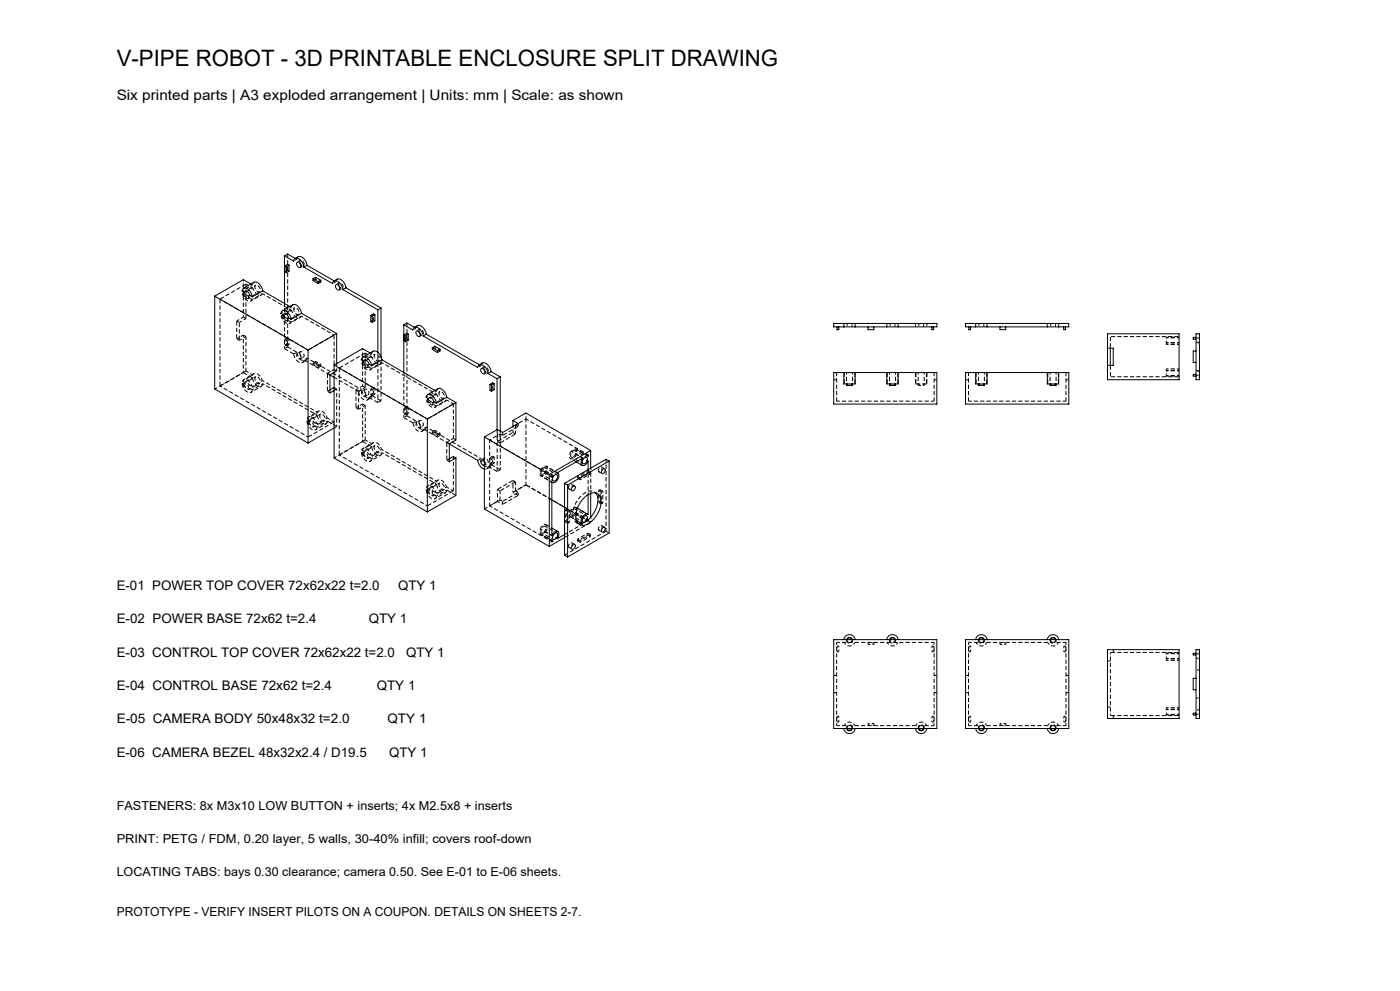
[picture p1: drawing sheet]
<svg xmlns="http://www.w3.org/2000/svg" width="420mm" height="297mm" viewBox="0 0 420 297" stroke-linecap="round" stroke-linejoin="round" font-family="sans-serif">
<g fill="none" stroke="#000" stroke-width=".3" stroke-dasharray="1.3 .6" stroke-dashoffset=".5" stroke-linecap="butt">
<path d="M89 77.7l-.9 .5M89.5 76.9l-.5 .8M90.1 78l-.9 .5M73.2 88.9l-.2-1.1M73.6 88.6l-.9-.5M74.4 89.5l3.5-2M75.6 89.8a1.34 1.34 0 0 1-2.3-.5l-.6-1.2M75.6 89.8l-.9-.5M75.8 86.3l.3 .6a1.91 1.91 0 0 0 2.4 1.4l.2-.3M76.2 84.6l-.5 .8M84.9 95.6l-.2-1M85.3 95.4l-.9-.5"/>
<path d="M86 96.3l3.5-2.1M87.3 96.5a1.34 1.34 0 0 1-2.3-.5l-.6-1.1M87.3 96.5l-.9-.5M87.5 93.1l.2 .6a1.91 1.91 0 0 0 2.5 1.4l.2-.4M87.8 91.3l-.4 .8M90.1 80.2l.9-.6M100.7 84.4l-.9 .6M101.1 83.6l-.4 .8M101.8 84.7l-1 .6M101.8 86.9l.9-.5M124.8 98.4l-.9 .5M125.3 97.6l-.5 .8"/>
<path d="M125.9 98.7l-.9 .5M254.1 96.9v1M255.6 97.9v-1M267 96.9v1M268.5 97.9v-1M274.7 97.9v-1M275.6 96.9v1M277.1 97.9v-1M278.1 96.9v1M293.7 96.9v1M295.2 97.9v-1M315.2 96.9v1"/>
<path d="M316.7 97.9v-1M72.7 114.2l.9 .5M72.7 114.2a1.34 1.34 0 0 1 2.3 .5l.6 1.1M73 111.6l-8.6 5M74.4 115.6l.2 1M74.7 115.3l.9 .5M76.7 112.9l-3.5 2M78.7 114l-.2-.5a1.91 1.91 0 0 0-2.4-1.4l-.3 .3M85.4 104.5v-13.6M86.3 104l-.9 .5M88.1 106.1l.9-.6M90.1 105.4l-.9 .5"/>
<path d="M90.1 107.6l.9-.6M90.7 108.7l1-.6M92.1 107.3l-.9 .6M101 111.2v-2.3M107.6 117.3l.9-.5M109 109.5l-.2-1M109.4 109.3l-.9-.5M109.6 116.6l-1 .6M109.6 118.8l.9-.6M110.1 110.2l3.5-2.1M110.2 119.9l.9-.6M111.4 110.5a1.34 1.34 0 0 1-2.3-.6l-.6-1.1"/>
<path d="M111.4 110.5l-.9-.6M111.6 118.6l-1 .5M111.6 107l.3 .6a1.91 1.91 0 0 0 2.4 1.4l.2-.3M112 105.2l-.5 .8M125.9 100.8l.9-.5M131.1 118.2l.2 .6a1.91 1.91 0 0 0 2.4 1.4l.2-.3M131.4 116.5l-.4 .8M144.3 109.6l-1 .5M144.7 108.8l-.4 .8M145.3 109.9l-.9 .5M145.3 112l1-.5M358.8 112.5h1.1"/>
<path d="M358.8 102.6h1.1M358.8 111.1h1.1M359.9 111.2h-1.1M359.9 101.3h-1.1M359.9 102.7h-1.1M92.2 125.4l.8 .5M92.2 125.4a1.34 1.34 0 0 1 2.3 .5l.6 1.2M93.8 126.8l.2 1M94.2 126.6l.9 .5M96.1 124.1l-3.5 2M98.2 125.3l-.3-.6a1.91 1.91 0 0 0-2.4-1.4l-.2 .3M108.5 134.8l.9 .5"/>
<path d="M108.5 134.8a1.34 1.34 0 0 1 2.3 .6l.6 1.1M108.8 132.3l-8.6 4.9M110.1 136.2l.3 1M110.5 136l.9 .5M112.5 133.5l-3.5 2.1M114.3 120.1l-.9 .6M114.5 134.7l-.2-.6a1.91 1.91 0 0 0-2.4-1.4l-.3 .3M121.1 125.2v-13.6M122.1 124.6l-1 .6M123.9 126.7l.9-.5M125.9 126.1l-.9 .5M125.9 128.2l.9-.5"/>
<path d="M126.5 129.3l1-.5M127.9 128l-.9 .5M128.4 120.7l-.2-1M128.8 120.5l-.8-.5M129.6 121.4l3.5-2M130.8 121.7a1.34 1.34 0 0 1-2.3-.5l-.5-1.2M130.8 121.7l-.8-.5M143.3 138l1-.6M145.1 137.7l.1-.3a.87 .87 0 0 1 1.1 .4 .87 .87 0 0 1-.2 1.1l-.8-.5M145.3 137.3l-.9 .5M145.3 139.4l1-.5M147.4 139.2l-1 .5"/>
<path d="M163.7 139.7l3.5 2M171.4 137l3.5 2M172.6 134.5l3.5 2M173 136.2l3.5 2M174.8 137.3l-3.5-2.1M176 137.1l-3.5-2.1M176.5 136.7l-3.5-2M128 146.1l.8 .5M128 146.1a1.34 1.34 0 0 1 2.3 .5l.5 1.1M129.6 147.4l.2 1.1M130 147.2l.8 .5M131.9 144.8l-3.5 2"/>
<path d="M133.9 145.9l-.2-.6a1.91 1.91 0 0 0-2.4-1.4l-.2 .4M146 140.5l.9-.5M150.1 140.8l-.9 .5M162.1 141l3.5 2M162.1 158.5l3.5 2M162.5 142.1l3.5 2M162.5 159.6l3.5 2.1M165.6 144.5l-3.5-2M165.9 142.4l-3.5-2M167.1 142.2l-3.5-2M167.1 159.7l-3.5-2M170.5 146.2l.2-.6 .6-.5a.77 .77 0 0 1 .2 1 .77 .77 0 0 1-.9 .3l-.1-.2"/>
<path d="M170.7 146.5l.9 .6M171.3 155l3.5 2M171.4 154.5l3.5 2M172.5 145.7l-1-.6M172.9 156.7l.9 .5M173 153.7l3.5 2M176 154.6l-3.5-2M176.1 156.3l-3.5-2M176.5 154.2l-3.5-2M179.2 147.9l-.9-.5M179.5 141l.3-.8 .5-.3a.77 .77 0 0 1 .2 1 .77 .77 0 0 1-1 .3v-.2M179.5 158.5l.3-.8 .5-.3a.77 .77 0 0 1 .2 1 .77 .77 0 0 1-1 .4v-.3"/>
<path d="M179.7 141.4l.9 .5M179.7 158.9l.9 .5M181.4 140.5l-.9-.5M181.4 158l-.9-.5M181.8 159.2l1 .5M162.4 160.2l3.5 2M165.6 162l-3.5-2M167.2 161.4l-3.5-2M170.5 163.7l.2-.6 .6-.5a.77 .77 0 0 1 .2 1 .77 .77 0 0 1-.9 .3l-.1-.2M170.7 164.1l.9 .5M172.5 163.2l-1-.6M251 192.5v25"/>
<path d="M254.2 192.5l-.2-.8M255.7 191.7l-.2 .8M256.5 192.5a1.72 1.72 0 0 1-1.6 1.1 1.72 1.72 0 0 1-1.6-1.1M267.1 192.5l-.2-.8M268.6 191.7l-.2 .8M269.4 192.5a1.72 1.72 0 0 1-1.6 1.1 1.72 1.72 0 0 1-1.6-1.1M290.6 192.5v25M293.8 192.5l-.3-.8M295.3 191.7l-.2 .8M296 192.5a1.72 1.72 0 0 1-1.6 1.1 1.72 1.72 0 0 1-1.6-1.1M315.3 192.5l-.3-.8M316.8 191.7l-.2 .8"/>
<path d="M317.5 192.5a1.72 1.72 0 0 1-1.6 1.1 1.72 1.72 0 0 1-1.6-1.1M358.8 197.3h1.1M359.9 196h-1.1M253.3 217.5a1.72 1.72 0 0 1 1.6-1.1 1.72 1.72 0 0 1 1.6 1.1M254 218.3l.2-.8M255.5 217.5l.2 .8M274.8 217.5a1.72 1.72 0 0 1 1.6-1.1 1.72 1.72 0 0 1 1.6 1.1M275.5 218.3l.2-.8M277 217.5l.2 .8M280.2 217.5v-25M292.8 217.5a1.72 1.72 0 0 1 1.6-1.1 1.72 1.72 0 0 1 1.6 1.1M293.5 218.3l.3-.8"/>
<path d="M295.1 217.5l.2 .8M314.3 217.5a1.72 1.72 0 0 1 1.6-1.1 1.72 1.72 0 0 1 1.6 1.1M315 218.3l.3-.8M316.6 217.5l.2 .8M319.8 217.5v-25M358.8 214h1.1M358.8 209.2h1.1M359.9 212.7h-1.1M359.9 200.8h-1.1"/>
</g>
<g fill="none" stroke="#000" stroke-width=".3" stroke-dasharray="1.3 .6" stroke-linecap="butt">
<path d="M86.3 76.1v27.9M89 77.7l-.4-.3M90.1 79l-.2-.6M66 89.6v26.1M73.2 88.9l.4-.3M73.8 85.1l-7.8 4.5M74.7 89.3l-.3 .2M75.7 85.4l-.4-.3M84.9 95.6l.4-.2M86.3 81l.4 .3M86.4 96l-.4 .3M87.4 92.1l-.5-.3"/>
<path d="M94.7 83.1v.5M100.7 84.4l-.5-.2M101.8 85.8l-.2-.6M112 95.9l.5 .2M122.1 96.8v27.8M124.8 98.4l-.4-.3M125.9 99.7l-.2-.6M73 115.7l.4-.2M73 111.6l2.7 1.6M73.6 114.7l-.4 .2M73.8 111.2l-7.8 4.5M74.4 115.6l.3-.3"/>
<path d="M75 116.4l-.4 .2M75.7 116.8a1.05 1.05 0 0 1-.8 .9 1.05 1.05 0 0 1-1.2-.5l-.7-1-.4-1.2M75.7 113.2l.4 1.2a1.92 1.92 0 0 0 2.4 1.3l.3-.7M85.5 101.7l.5 .2M86 103.7l-.5-.3M86.3 103l.4 .3M86.3 104l2.7 1.5M86.7 101.5l-.4-.3M88.1 106.1l-2.7-1.6M89 105.5l.4 1.2a1.92 1.92 0 0 0 2.4 1.4l.3-.8M91.2 107.9a1.05 1.05 0 0 1-.9 .9 1.05 1.05 0 0 1-1.1-.6l-.7-1-.4-1.1M93.9 109.3v-.5"/>
<path d="M94.7 108.3v.6M95.5 109.7v.5M96.3 109.8v-.6M100.2 100.4l-7.8 4.5M100.2 100.4v9M101.8 110.3v26M108.5 116.8l.3 1.1a1.92 1.92 0 0 0 2.4 1.4l.4-.7M109 109.5l.4-.2M109.6 105.8l-7.8 4.5M110.5 109.9l-.4 .3M110.6 119.1a1.05 1.05 0 0 1-.8 .9 1.05 1.05 0 0 1-1.1-.6l-.8-.9-.3-1.2M111.2 116.5l.5 .3"/>
<path d="M111.5 106l-.4-.2M111.6 118.6l2.7 1.5M111.7 118.6l-.5-.3M112 117.9l.5 .2M112.5 116.3l-.5-.2M122 101.6l.5 .3M130.5 103.7v.6M131 117.3l-.5-.3M144.3 109.6l-.5-.3M145.3 110.9l-.2-.6M147.8 116.5l.5 .3M255.7 115.5h.1"/>
<path d="M268.6 115.5h.1M274.8 115.1h3.2M274.8 115.1h-.1M275.5 115.5h.2M275.5 115.5v-.4M275.7 115.1v.4M277 115.5v-.4M277 115.5h.3M277.2 115.1v.4M278.1 115.1h-.1M349.9 110.5v.6M349.9 102.7v.5"/>
<path d="M349.9 100.9v.3M349.9 112.6v.3M92.4 126.9l.4-.2M93 125.9l-.3 .2M93.8 126.8l.4-.2M94.4 127.6l-.4 .2M95.2 128a1.05 1.05 0 0 1-.9 1 1.05 1.05 0 0 1-1.1-.6l-.8-1-.3-1.2M95.2 124.4l.3 1.2a1.92 1.92 0 0 0 2.4 1.4l.4-.8M98.3 126.2l2.7 1.6M100.2 126.5l-7.8 4.5M108.8 136.3l.4-.2M108.8 132.3l2.7 1.6"/>
<path d="M109.4 135.3l-.4 .3M109.6 131.8l-7.8 4.5M110.1 136.2l.4-.2M110.7 137l-.3 .2M111.5 137.5a1.05 1.05 0 0 1-.9 .9 1.05 1.05 0 0 1-1.1-.6l-.7-1-.4-1.1M111.5 133.9l.4 1.1a1.92 1.92 0 0 0 2.3 1.4l.4-.7M113.4 120.7l-2.8-1.6M121.3 122.3l.4 .3M121.7 124.4l-.4-.3M122 123.7l.5 .2M122.1 124.6l2.7 1.6M122.5 122.1l-.5-.2"/>
<path d="M123.9 126.7l-2.8-1.5M124.8 126.2l.4 1.1a1.92 1.92 0 0 0 2.3 1.4l.4-.7M127 128.5a1.05 1.05 0 0 1-.9 .9 1.05 1.05 0 0 1-1.1-.5l-.8-1-.3-1.2M128.4 120.7l.4-.2M129.7 130v-.6M130 121.2l-.4 .2M130.5 129v.5M131.3 130.3v.6M132 130.4v-.5M136 121.1l-7.8 4.5M144.3 137.4l.3 1.2a1.92 1.92 0 0 0 2.4 1.3l.4-.7M145.3 138.3l-.2-.6"/>
<path d="M145.3 139.4l.2-.4M147 137.2l.5 .2M147.4 139.2l2.7 1.6M147.5 139.2l-.5-.2M147.8 138.5l.5 .3M148.3 137l-.5-.3M173 134.7l-.4-.2M128.2 147.6l.4-.3M128.8 146.6l-.4 .2M129.6 147.4l.4-.2M130.2 148.2l-.4 .3M130.9 148.7a1.05 1.05 0 0 1-.8 .9 1.05 1.05 0 0 1-1.1-.6l-.8-1-.3-1.1"/>
<path d="M131 145.1l.3 1.1a1.92 1.92 0 0 0 2.4 1.4l.3-.7M134 146.9l2.8 1.6M136 147.1l-7.8 4.5M149.2 141.3l-2.8-1.6M162.1 160l.3 .2M165.6 149.8l-7.8-4.5M170 152.5l-.4 .3M170 156.1l-.4 .3M170.3 153.2l.5-.2M170.8 156.6l-.5 .2M173.2 152.3l-.4-.2M173.3 143.3v-.5"/>
<path d="M174 143.8v-.5M174.4 156.8l.3 .2M174.8 157l-.3-.2M176.4 141v.5M176.4 159.8v.5M176.4 155.8l-.3 .5M176.5 155.8v.3M176.5 156.1l-.4 .2M177.2 141.5v.5M180.1 146.7l-.5 .3M180.1 150.3l-.5 .3M180.4 147.5l.4-.3"/>
<path d="M180.8 150.8l-.4 .2M173.3 162.1v-.5M174 162.6v-.6M177.2 160.2v.6M251.1 193.6h.5M251.6 195.3h-.5M255.6 191.9v-.2M260.5 193.2v-.5M262.2 192.7v.5M268.5 191.9v-.2M279.6 193.6h.5M280.1 195.3h-.5"/>
<path d="M290.7 193.6h.5M291.2 195.3h-.5M295.2 191.9l-.1-.2M300 193.2v-.5M301.7 192.7v.5M316.7 191.9l-.1-.2M319.1 193.6h.6M319.7 195.3h-.6M349.9 197.3v.6M349.9 195.5v.4M251.1 214.7h.5M251.6 216.4h-.5"/>
<path d="M260.5 217.3v-.5M262.2 216.8v.5M279.6 214.7h.5M280.1 216.4h-.5M290.7 214.7h.5M291.2 216.4h-.5M300 217.3v-.5M301.7 216.8v.5M319.1 214.7h.6M319.7 216.4h-.6M349.9 212.1v.6M349.9 214.1v.4"/>
</g>
<g fill="none" stroke="#000" stroke-width=".3" stroke-dasharray="1.3 .6" stroke-dashoffset=".4" stroke-linecap="butt">
<path d="M71 96.2l.8 .4M71 96.2l2-1.2M73 95l.8 .5M73.8 85.1l2 1.2M73.8 95.5l-2 1.1M74.6 88.7l-.2 .8M86.2 95.5l-.2 .8M86.3 81l-.8 .4M94.7 83.6l-.8 .5M112 95.9l-.8 .4M71.8 102l2-1.1M71.8 102l-.8-.4"/>
<path d="M73 115.7l.2-.8M73 100.4l-2 1.2M73.4 115.5l.8 1.1 .5 .1 .3-.3M73.4 115.5l-.8-.5M73.8 100.9l-.8-.5M75.7 116.8l-.7-.4M75.8 112.4l-2-1.2M86.3 101.2l-.8 .5M86.3 103l-.8 .4M86.7 101.5l-.7 .4M86.7 103.3l-.7 .4M94.7 108.3l-.8 .5"/>
<path d="M94.7 108.9l-.8 .4M96.3 109.2l-.8 .5M96.3 109.8l-.8 .4M98.2 111.9l.8 .4M98.2 111.9l2-1.2M99 117.7l-.8-.4M99 116.8l-.8 .5M100.2 117l.8-.4M100.2 110.7l.8 .5M101 111.2l-.8 .4M101 116.6l-.8-.5M106.8 116.8l.8 .5"/>
<path d="M106.8 116.8l2-1.1M108.8 115.7l.8 .4M109.6 105.8l2 1.2M109.6 116.1l-2 1.2M110.4 109.4l-.3 .8M112 116.1l-.8 .4M112 117.9l-.8 .4M112.5 116.3l-.8 .5M112.5 118.1l-.8 .5M122 101.6l-.7 .5M130.5 104.3l-.8 .4M133.9 119.9l2.1 1.2"/>
<path d="M147.8 116.5l-.8 .5M250.1 113.8h.9M280.2 113.8h.9M289.7 113.8h.9M319.8 113.8h.9M92.4 126.9l.3-.8M92.8 126.7l.8 1.2h.5l.3-.3M92.8 126.7l-.7-.5M95.2 128l-.8-.4M100.2 126.5l-2-1.2M101 127.8l-.8 .5M107.6 122.7l2-1.2"/>
<path d="M107.6 122.7l-.8-.5M108.8 136.3l.2-.7M108.8 121.1l-2 1.1M109.2 136.1l.7 1.2 .6 .1 .2-.4M109.2 136.1l-.8-.4M109.6 121.5l-.8-.4M111.5 137.5l-.8-.5M111.6 133l-2-1.2M122 121.9l-.7 .4M122 123.7l-.7 .4M122.5 122.1l-.8 .5M122.5 123.9l-.8 .5"/>
<path d="M129.8 120.6l-.2 .8M130.5 129l-.8 .4M130.5 129.5l-.8 .5M132 129.9l-.7 .4M132 130.4l-.7 .5M134 132.5l.8 .5M134 132.5l2-1.1M134.8 138.4l-.8-.5M134.8 137.5l-.8 .4M136 131.4l.8 .4M147.8 136.7l-.8 .5M147.8 138.5l-.8 .5"/>
<path d="M148.3 137l-.8 .4M148.3 138.8l-.8 .4M150 132.7l-.8-.4M150.8 129.6v.9M150.8 130.5l-.8-.4M153.9 129.6l.8 .5M154.7 127.4l.8 .4M155.5 127.8v-.9M128.2 147.6l.2-.8M128.6 147.3l.8 1.2 .5 .1 .3-.4M128.6 147.3l-.7-.4M130.9 148.7l-.7-.5"/>
<path d="M136 147.1l-2.1-1.2M149.2 146.7l.8 .4M150 149.8l.8 .5M150.8 150.3v.9M154.7 144.4l-.8-.4M155.5 147.6l-.8-.5M155.5 148.5v-.9M169.6 152.8l.7 .4M170 156.1l.8 .5M170.3 156.8l-.7-.4M170.8 153l-.8-.5M173.3 142.8l.7 .5"/>
<path d="M174 143.8l-.7-.5M176.4 141.5l.8 .5M176.5 156.1l-7.1-4.1M177.2 141.5l-.8-.5M179.6 147l.8 .5M180.1 150.3l.7 .5M180.4 151l-.8-.4M180.8 147.2l-.7-.5M173.3 161.6l.7 .4M174 162.6l-.7-.5M176.4 160.3l.8 .5M177.2 160.2l-.8-.4"/>
<path d="M333.1 198.1h-.8M334 194.7v.8M250.1 202.4h.9M251 207.6h-.9M280.2 202.4h.9M281.1 207.6h-.9M289.7 202.4h.9M290.6 207.6h-.9M319.8 202.4h.9M320.7 207.6h-.9M332.3 211.9h.8M334 214.5v.8"/>
</g>
<g fill="none" stroke="#000" stroke-width=".3" stroke-dasharray="1.3 .6" stroke-dashoffset=".7" stroke-linecap="butt">
<path d="M72.7 88.1l3.1-1.8M73 83.8v11.2M73.6 88.6a1.02 1.02 0 0 0 1.1 .7M74.4 89.5l-1.2-.6M75.3 90.2l3.1-1.8M75.7 85.4l-3.1 1.8M76.7 85.5l-3.1 1.8M78.7 88l-3.1 1.8M84.4 94.9l3.1-1.8M85.3 95.4a1.02 1.02 0 0 0 1.1 .6M86 96.3l-1.1-.7M86.9 96.9l3.1-1.8"/>
<path d="M87.4 92.1l-3.1 1.8M88.4 92.2l-3.1 1.8M90.4 94.7l9.8 5.7M90.4 94.7l-3.1 1.8M72.6 115l3.1-1.8M73 100.4v11.2M73.2 114.9l1.2 .7M74.7 115.3a1.02 1.02 0 0 0-1.1-.6M74.7 116.7l3.2-1.8M75.3 117.6l3.1-1.8M75.6 115.8l3.1-1.8M75.8 112.4l-3.1 1.8"/>
<path d="M76.2 112l-3.1 1.8M78.8 115l16.4 9.4M78.8 115l-3.1 1.8M92.1 107.3l16.4 9.5M108.5 108.8l3.1-1.8M108.8 104.5v11.2M109.4 109.3a1.02 1.02 0 0 0 1.1 .6M110.1 110.2l-1.1-.7M111 110.9l3.2-1.8M111.5 106l-3.1 1.8M112.5 106.1l-3.1 1.8M113.4 105.6v15.1"/>
<path d="M114.5 108.7l-3.1 1.8M131 117.3l-3.1 1.8M131.9 117.4l-3.1 1.8M133.9 119.9l-3.1 1.8M349.9 112.6v-1.5M349.9 102.7v-1.5M92.1 126.2l3.1-1.8M92.7 126.1l1.1 .7M94.2 126.6a1.02 1.02 0 0 0-1.2-.7M94.2 127.9l3.1-1.8M94.7 128.8l3.1-1.8M95.1 127.1l3.1-1.8"/>
<path d="M95.3 123.6l-3.1 1.8M95.6 123.2l-3.1 1.8M98.3 126.2l-3.1 1.8M101 127.8v-11.2M108.4 135.7l3.1-1.8M108.8 121.1v11.2M109 135.6l1.1 .6M110.5 136a1.02 1.02 0 0 0-1.1-.7M110.5 137.3l3.1-1.8M111 138.2l3.2-1.8M111.4 136.5l3.1-1.8M111.6 133l-3.1 1.8"/>
<path d="M112 132.6l-3.2 1.8M114.6 135.7l16.4 9.4M114.6 135.7l-3.1 1.8M127.9 128l16.4 9.4M128 120l3.1-1.8M128.8 120.5a1.02 1.02 0 0 0 1.2 .7M129.6 121.4l-1.2-.7M130.5 122.1l3.1-1.8M146.9 131.8l3.1-1.7M149.2 132.3v-3.6M154.7 127.4l3.1-1.8M171.2 136.4l.2-.7a.8 .8 0 0 1 1.3-.5l-.2 1.1a.8 .8 0 0 1-1.2 .5l-.1-.4"/>
<path d="M171.3 135.2l1.3-.7M173 134.7v1.5M127.9 146.9l3.1-1.8M128.4 146.8l1.2 .6M130 147.2a1.02 1.02 0 0 0-1.2-.6M130 148.6l3.1-1.8M130.5 149.5l3.1-1.8M130.8 147.7l3.1-1.8M131.1 144.3l-3.1 1.8M131.4 143.9l-3.1 1.8M134 146.9l-3.1 1.8M149.2 150.3v-3.6"/>
<path d="M150 149.8l-3.1 1.8M153.9 144v3.6M157.8 145.3l-3.1 1.8M162.1 142.5v-1.5M162.1 160v-1.5M162.3 141.6l.2-.8a.8 .8 0 0 1 1.3-.4l-.2 1.1a.8 .8 0 0 1-1.3 .4v-.3M162.3 159.1l.2-.7a.8 .8 0 0 1 1.3-.5l-.2 1.1a.8 .8 0 0 1-1.3 .4v-.3M162.4 140.4l1.3-.7M163.7 159.4l-1.3 .8M169.6 156.4v-3.6M170 152.5v3.6M170.3 156.8v-3.6"/>
<path d="M170.8 153v3.6M171.2 154l.2-.8a.8 .8 0 0 1 1.3-.4l-.2 1a.8 .8 0 0 1-1.2 .5l-.1-.3M171.8 154.2a7.8 7.8 0 0 1 5.1-7.1 1.94 1.94 0 0 1 1.8 .6M172.6 154.3l-1.3 .7M173 152.2v1.5M174 143.3l3.2-1.8M176.4 141l-3.1 1.8M176.4 141.5l-3.1 1.8M176.4 159.8l-3.1 1.8M176.5 140.7v7.5M177.2 142l-3.2 1.8M177.2 147.8v-7.5"/>
<path d="M179.6 150.6v-3.6M180.1 146.7v3.6M180.4 151v-3.5M180.8 147.2v3.6M174 162l3.2-1.8M176.4 160.3l-3.1 1.8M177.2 160.8l-3.2 1.8M254.2 192.5a.9 .9 0 0 0 1.3 0M267.1 192.5a.9 .9 0 0 0 1.3 0M293.8 192.5a.9 .9 0 0 0 1.3 0M315.3 192.5a.9 .9 0 0 0 1.3 0M349.9 197.3v-1.4"/>
<path d="M255.5 217.5a.9 .9 0 0 0-1.3 0M277 217.5a.9 .9 0 0 0-1.3 0M295.1 217.5a.9 .9 0 0 0-1.3 0M316.6 217.5a.9 .9 0 0 0-1.3 0M333.1 214.5v-19M349.9 214.1v-1.4"/>
</g>
<g fill="none" stroke="#000" stroke-width=".3" stroke-dasharray="1.3 .6" stroke-dashoffset="-.1" stroke-linecap="butt">
<path d="M99 112.4l-7.8-4.5M253.3 115.1v-3.5M256.5 111.6v3.5M266.2 115.1v-3.5M269.4 111.6v3.5M274.7 115.1v-3.5M274.8 111.6v3.5M278 115.1v-3.5M278.1 111.6v3.5M292.8 115.1v-3.5M296 111.6v3.5M314.3 115.1v-3.5"/>
<path d="M317.5 111.6v3.5M333.1 112.9v-3.4M333.1 104.3v-3.4M134.8 133l-7.8-4.5M157.8 145.3l19.4 11.2M173.4 156.9a2.38 2.38 0 0 1-1.6-2.7M177.2 156.5l-7.8 4.6"/>
</g>
<g fill="none" stroke="#000" stroke-width=".3" stroke-dasharray="1.3 .6" stroke-dashoffset=".3" stroke-linecap="butt">
<path d="M78.7 88l8.8 5.1M145.5 139l-.2-.6M157.8 125.6v19.7M157.8 125.6l18.7 10.7M181.8 137.6v21.6M280.2 120.2h-29.2M319.8 120.2h-29.2M146.9 151.6l18.7 10.8M146.9 151.6v-19.8M149.2 150.3l-3.9 2.2M157.8 145.3l-3.9 2.3M162.1 142.5a1.39 1.39 0 0 0 1.9-1.1 1.22 1.22 0 0 0-.3-1.7"/>
<path d="M162.4 140.4l-.3 .6M165.6 142.6l-18.7-10.8M172.6 154.3l.4-.6M173 152.2a1.39 1.39 0 0 0-2 1.1 1.22 1.22 0 0 0 .3 1.7M174.8 157l-5.4 3.2M254.2 191.7a.73 .73 0 0 0 .6 .9 .73 .73 0 0 0 .8-.7M267.1 191.7a.73 .73 0 0 0 .6 .9 .73 .73 0 0 0 .8-.7M280.2 192.5h-29.2M293.7 191.7a.73 .73 0 0 0 .6 .9 .73 .73 0 0 0 .9-.7M315.2 191.7a.73 .73 0 0 0 .6 .9 .73 .73 0 0 0 .9-.7M319.8 192.5h-29.2M251 217.5h29.2"/>
<path d="M290.6 217.5h29.2"/>
</g>
<path d="M251 111.6v8.6M280.2 111.6v8.6M290.6 111.6v8.6M319.8 111.6v8.6M149.2 128.7v12.6M171.3 135.2l-.2 .5a1.01 1.01 0 0 0-.4 1.1 1.01 1.01 0 0 0 .9 .7l.8-.5 .6-.8M163.7 159.4l.3-.4a1.01 1.01 0 0 0 .3-1.1 1.01 1.01 0 0 0-.9-.7l-.8 .4-.5 .9M181.8 159.2l-12.4 7.2" fill="none" stroke="#000" stroke-width=".3" stroke-dasharray="1.3 .6" stroke-dashoffset=".1" stroke-linecap="butt"/>
<path d="M146.4 139.7a.86 .86 0 0 1-1.1 .9M177.2 156.5v-1.5" fill="none" stroke="#000" stroke-width=".3" stroke-dasharray="1.3 .6" stroke-dashoffset=".8" stroke-linecap="butt"/>
<g fill="none" stroke="#000" stroke-width=".3" stroke-dasharray="1.3 .6" stroke-dashoffset="-.2" stroke-linecap="butt">
<path d="M71.8 96.6v5.4M71 101.6v-5.4M98.2 117.3v-5.4M107.6 117.3v5.4M333.1 100.9h20.7M353.8 112.9h-20.7M106.8 122.2v-5.4M134 137.9v-5.4M150 132.7l4.7-2.6M153.9 129.6l-4.7 2.7M155.5 127.8l-4.7 2.7M149.2 146.7l4.7-2.7"/>
<path d="M150.8 150.3l4.7-2.7M154.7 144.4l-4.7 2.7M155.5 148.5l-4.7 2.7M353.8 195.5h-20.7M333.1 214.5h20.7"/>
</g>
<g fill="none" stroke="#000" stroke-width=".3" stroke-dasharray="1.3 .6" stroke-dashoffset=".9" stroke-linecap="butt">
<path d="M86.3 79.2v1.8M94.7 83.6l1.6 .9M112 94.1v1.8M122 99.9v1.7M74.6 116.6l-1.6-.9M85.5 103.4v-1.7M86 101.9v1.8M86.3 101.2v1.8M86.7 103.3v-1.8M93.9 108.8l1.6 .9M94.7 108.9l1.6 .9M95.5 110.2l-1.6-.9"/>
<path d="M96.3 109.2l-1.6-.9M111.2 118.3v-1.8M111.7 116.8v1.8M112 116.1v1.8M112.5 118.1v-1.8M130.5 104.3l1.5 .9M147.8 114.7v1.8M94 127.8l-1.6-.9M110.4 137.2l-1.6-.9M121.3 124.1v-1.8M121.7 122.6v1.8M122 121.9v1.8"/>
<path d="M122.5 123.9v-1.8M129.7 129.4l1.6 .9M130.5 129.5l1.5 .9M131.3 130.9l-1.6-.9M132 129.9l-1.5-.9M147 139v-1.8M147.5 137.4v1.8M147.8 136.7v1.8M148.3 138.8v-1.8M153.9 127.8v1.8M157.8 123.8v1.8M129.8 148.5l-1.6-.9"/>
<path d="M150.8 151.2l-1.6-.9M153.9 147.6l1.6 .9M251.1 195.3v-1.7M251.6 193.6v1.7M260.5 192.7h1.7M262.2 193.2h-1.7M279.6 195.3v-1.7M280.1 193.6v1.7M290.7 195.3v-1.7M291.2 193.6v1.7M300 192.7h1.7M301.7 193.2h-1.7"/>
<path d="M319.1 195.3v-1.7M319.7 193.6v1.7M251.1 216.4v-1.7M251.6 214.7v1.7M260.5 216.8h1.7M262.2 217.3h-1.7M279.6 216.4v-1.7M280.1 214.7v1.7M290.7 216.4v-1.7M291.2 214.7v1.7M300 216.8h1.7M301.7 217.3h-1.7"/>
<path d="M319.1 216.4v-1.7M319.7 214.7v1.7"/>
</g>
<g fill="none" stroke="#000" stroke-width=".3" stroke-dasharray="1.3 .6" stroke-dashoffset=".2" stroke-linecap="butt">
<path d="M73.8 95.5v-10.4M73.8 111.2v-10.3M89.9 105.8l.1-.2a.87 .87 0 0 1 1 .3 .87 .87 0 0 1-.2 1.2l-.5-.3-.4-1M90.3 107.1l-.4-.9-.5-.3a.87 .87 0 0 0-.2 1.1 .87 .87 0 0 0 1.1 .4v-.3M107.6 117.3l-7.4-4.2M109.4 117.1v-.3a.87 .87 0 0 1 1.1 .4 .87 .87 0 0 1-.2 1.1l-.5-.3-.4-.9M109.6 116.1v-10.3M109.8 118.4l-.2-.7-.8-.6a.87 .87 0 0 0-.2 1.1 .87 .87 0 0 0 1.1 .4l.1-.2M109.6 131.8v-10.3M125.7 126.5l.1-.3a.87 .87 0 0 1 1 .4 .87 .87 0 0 1-.2 1.1l-.7-.6-.2-.6M126.1 127.8l-.2-.7-.7-.5a.87 .87 0 0 0-.2 1.1 .87 .87 0 0 0 1 .3l.1-.2M136 121.1v10.3"/>
<path d="M136 136.8v10.3M150 130.1v2.6M154.7 130.1v-2.7M150 147.1v2.7M154.7 147.1v-2.7M255.6 218.3a.73 .73 0 0 0-.7-.9 .73 .73 0 0 0-.7 .9M277.1 218.3a.73 .73 0 0 0-.7-.9 .73 .73 0 0 0-.7 .9M295.1 218.3a.73 .73 0 0 0-.7-.9 .73 .73 0 0 0-.7 .9M316.6 218.3a.73 .73 0 0 0-.7-.9 .73 .73 0 0 0-.7 .9"/>
</g>
<g fill="none" stroke="#000" stroke-width=".3" stroke-dasharray="1.3 .6" stroke-dashoffset=".6" stroke-linecap="butt">
<path d="M89.9 78.4l.1-.2a.87 .87 0 0 1 1 .3 .87 .87 0 0 1-.2 1.2l-.7-.6M76.5 86l.2-.5a1.33 1.33 0 0 1 1.2 2 1.38 1.38 0 0 1-1.4-1.5M88.1 92.8l.3-.6a1.33 1.33 0 0 1 1.1 2 1.38 1.38 0 0 1-1.4-1.4M101.6 85.2v-.3a.87 .87 0 0 1 1.1 .4 .87 .87 0 0 1-.2 1.1l-.7-.5M125.7 99.1l.1-.3a.87 .87 0 0 1 1 .4 .87 .87 0 0 1-.2 1.1l-.7-.5M66 115.7l26.4 15.3M76.5 113.4l.2-.5a1.33 1.33 0 0 1 1.2 2 1.38 1.38 0 0 1-1.4-1.5M92.4 104.9l-26.4-15.3M112.2 106.7l.3-.6a1.33 1.33 0 0 1 1.1 2 1.38 1.38 0 0 1-1.4-1.4M114.5 108.7l16.6 9.5M131.7 117.9l.2-.5a1.33 1.33 0 0 1 1.2 2 1.38 1.38 0 0 1-1.4-1.5M145.1 110.3l.1-.2a.87 .87 0 0 1 1.1 .3 .87 .87 0 0 1-.2 1.1l-.7-.5"/>
<path d="M254 111.6v3.9M255.8 115.5v-3.9M266.9 111.6v3.9M268.7 115.5v-3.9M275.5 111.6v3.9M275.7 115.5h1.3M277.3 115.5v-3.9M293.5 111.6v3.9M295.3 115.5v-3.9M315 111.6v3.9M316.8 115.5v-3.9M349.9 111.1h3.9"/>
<path d="M349.9 101.2h3.9M349.9 103.2h3.9M349.9 112.7h3.9M349.9 102.8h3.9M353.8 102.7h-3.9M353.8 112.6h-3.9M353.8 110.5h-3.9M353.8 111h-3.9M353.8 101.1h-3.9M95.3 123.6l-16.6-9.6M95.9 124.6l.2-.5a1.33 1.33 0 0 1 1.2 2 1.38 1.38 0 0 1-1.4-1.5M101.8 136.3l26.4 15.3"/>
<path d="M112.2 134.1l.3-.6a1.33 1.33 0 0 1 1.1 2 1.38 1.38 0 0 1-1.4-1.4M114.3 120.1v-13.3M128.2 125.6l-26.4-15.3M176.2 136.5l-3.4-1.9M131.1 144.3l-16.6-9.6M131.7 145.3l.2-.5a1.33 1.33 0 0 1 1.2 2 1.38 1.38 0 0 1-1.4-1.5M150.1 140.8v-11.6M162.2 142.6l3.4 1.9M167.2 141.7l-3.3-2M171.2 154.9l1.7 1.1M162.2 160.1l3.4 1.9M349.9 195.9h3.9"/>
<path d="M349.9 197.9h3.9M349.9 197.5h3.9M353.8 197.3h-3.9M353.8 195.8h-3.9M349.9 212.7h3.9M349.9 214.2h3.9M353.8 214.1h-3.9M353.8 212.1h-3.9M353.8 212.5h-3.9"/>
</g>
<path d="M171.2 137.4l1.7 1M165.6 158.2l-1.7-1" fill="none" stroke="#000" stroke-width=".3" stroke-dasharray="1.3 .6" stroke-dashoffset="1" stroke-linecap="butt"/>
<g fill="none" stroke="#000" stroke-width=".3">
<path d="M85.3 76.7l2.8 1.5a1.04 1.04 0 0 1 .8-.9 1.04 1.04 0 0 1 1.2 .6l.7 1 .4 1.1M85.3 76.7l1-.6 2.2 1.4 1-.6a2.49 2.49 0 0 1 2.6 2.6M85.3 76.7v14.2M85.5 79.7l.4 .2M85.5 79.7v1.8l.4 .2M85.9 79.9v1.8M86.7 79.5v1.8l-.8 .4M86.7 79.5l-.4-.3-.8 .5M86.7 79.5l-.8 .4M89.1 78.6a1.08 1.08 0 0 1 1 1.6 1.08 1.08 0 0 1-1-1.6zM90.1 79.1v.1M92.1 79.5l-.9 .5"/>
<path d="M92.1 79.5l8.1 4.7M64.4 88.8l28 16.1M64.4 88.8v27.8l28 16.2M73.1 86.4l3.1-1.8a2.56 2.56 0 0 1 2.6 2.6M73.3 87.6l-.7-.4a1.07 1.07 0 0 1 .9-.9 1.07 1.07 0 0 1 1.1 .6l.8 .9 .3 1.2M73.3 87.6l.4-.3 .5 .1 .7 1.1M73.3 87.6l-.3 .2 1.5 1 .4-.3M74.9 88.5l.8 .5M75.2 85.1l-2.2-1.3-8.6 5M78.8 87.2l8.1 4.7M78.8 87.2l-3.1 1.8M84.7 93.1l3.1-1.8a2.61 2.61 0 0 1 2.7 2.6"/>
<path d="M85 94.4l-.7-.5a1.04 1.04 0 0 1 .8-.9 1.04 1.04 0 0 1 1.2 .6l.7 1 .3 1.1M85 94.4l.3-.4 .5 .1 .5 .5 .3 .7M85 94.4l-.4 .2 1.6 .9 .4-.2M86.6 95.3l.7 .4M90.5 93.9l10.5 6.1M90.5 93.9l-3.2 1.8M91.2 80l8.6 5a1.04 1.04 0 0 1 .8-1 1.04 1.04 0 0 1 1.1 .6l.8 1 .3 1.2M93.9 83.5l.8-.4 1.5 .9M93.9 83.5l1.6 1M93.9 83.5v.6l1.6 .9M95.5 84.5v.5M96.2 84v.5l-.7 .5"/>
<path d="M96.2 84l-.7 .5M100.2 84.2l.9-.5a2.54 2.54 0 0 1 2.7 2.6M100.8 85.3a1.08 1.08 0 0 1 1 1.6 1.08 1.08 0 0 1-1-1.6zM101 100l-8.6 4.9M101 100v9M101.7 85.8l.1 .1M102.8 86.8l10.5 6M103.8 86.3l10.5 6M103.8 86.3l-1 .5M111.2 94.5v1.8l.5 .3M111.2 94.5l.5 .3M111.7 94.8v1.8"/>
<path d="M112.5 94.4v1.7l-.8 .5M112.5 94.4l-.5-.3-.8 .4M112.5 94.4l-.8 .4M113.3 92.8v12.8M114.3 92.3l-1 .5M114.3 92.3v14.5M121.1 97.3l2.8 1.6a1.07 1.07 0 0 1 .8-.9 1.07 1.07 0 0 1 1.2 .6l.7 1 .4 1.1M121.1 97.3v14.3M121.1 97.3l1-.5 2.3 1.3M124.3 98.1l.9-.5a2.56 2.56 0 0 1 2.7 2.6M124.8 99.4l.2-.2a1.06 1.06 0 0 1 .9 1.6h-.5l-.4-.5zM125.8 99.7l.1 .1"/>
<path d="M251.1 98v.8h.5v-.8M253.2 96.9h3.3M253.2 98h3.3M253.2 96.9h-3.1v1.1h3.1M253.2 96.9v1.1M256.5 96.9h9.5M256.5 98h9.5M256.5 96.9v1.1M260.4 98v.8h1.7v-.8M266 98h3.5M266 96.9h3.5M266 96.9v1.1"/>
<path d="M269.5 96.9h11.6v1.1h-11.6M269.5 96.9v1.1M279.6 98v.8h.5v-.8M290.7 98v.8h.5v-.8M292.7 98h3.4M292.7 96.9h3.4M292.7 96.9v1.1M292.7 96.9h-3v1.1h3M296.1 96.9v1.1M296.1 96.9h18.1M296.1 98h18.1M300 98v.8h1.7v-.8"/>
<path d="M314.2 98h3.4M314.2 96.9h3.4M314.2 96.9v1.1M317.6 96.9v1.1M317.6 96.9h3v1.1h-3M319.1 98v.8h.6v-.8M92.4 104.9v27.9M99 112.4l1.2 .7M100.2 109.4v27.9l28 16.1M100.2 109.4l28 16.2M100.2 111.7l-1.2 .7v5.4l1.2-.8M100.2 116.2l-1.2 .6"/>
<path d="M108.8 107.1l3.1-1.8a2.49 2.49 0 0 1 2.7 2.5M109.1 108.3l-.7-.5a1.07 1.07 0 0 1 .8-.9 1.07 1.07 0 0 1 1.2 .6l.7 1 .4 1.1M109.1 108.3l.3-.4 .5 .1 .8 1.2M109.1 108.3l-.3 .2 1.5 .9 .4-.2M110.7 109.2l.8 .4M111.1 105.8l-2.3-1.3-8.6 4.9M114.6 107.8l15.9 9.2M114.6 107.8l-3.1 1.8M121.2 100.3v1.8l.5 .3M121.2 100.3l.5 .3M121.7 100.6v1.8M122.5 100.2v1.7l-.8 .5"/>
<path d="M122.5 100.2l-.5-.3-.8 .4M122.5 100.2l-.8 .4M127 100.7l16.3 9.4a1.07 1.07 0 0 1 .9-.9 1.07 1.07 0 0 1 1.1 .6l.7 1 .4 1.1M127.9 100.2l15.9 9.2 .9-.6a2.56 2.56 0 0 1 2.6 2.6M127.9 100.2l-.9 .5M128.3 118.3l3.1-1.8a2.56 2.56 0 0 1 2.6 2.6M128.6 119.5l-.8-.4a1.04 1.04 0 0 1 .9-1 1.04 1.04 0 0 1 1.1 .6l.8 1 .3 1.2M128.6 119.5a.48 .48 0 0 1 .8-.3l.5 .5 .3 .7M128.6 119.5l-.4 .2 1.6 .9 .4-.2M129.7 104.2l.8-.5 1.5 1M129.7 104.2l1.5 .9M129.7 104.2v.5l1.5 1"/>
<path d="M131.2 105.1v.6M132 104.7v.5l-.8 .5M132 104.7l-.8 .4M134 119.1l-3.1 1.8M134 119.1l2.8 1.5M144.3 110.6a.88 .88 0 0 1 1 .4 .88 .88 0 0 1-.2 1.1l-.7-.6zM145.3 110.9v.1M146.4 111.9l2.7 1.6M147 115.2v1.8l.5 .3M147 115.2l.5 .3M147.3 111.4l-.9 .5M147.3 111.4l2.8 1.6"/>
<path d="M147.5 115.5v1.8M148.2 115v1.8l-.7 .5M148.2 115l-.4-.3-.8 .5M148.2 115l-.7 .5M149.1 113.5v15.3M150.1 113l-1 .5M150.1 113v16.2M253.2 111.7h3.3M253.2 111.7v3.4h3.3v-3.4M253.2 111.7h-3.1v9.4h31v-9.4h-11.6M254 115.1v.4h1.7v-.4M254.2 115.1v.4"/>
<path d="M255.5 115.1v.4M256.5 111.7h9.5M266 111.7h3.5M266 111.7v3.4h3.5v-3.4M266.9 115.1v.4h1.7v-.4M267.1 115.1v.4M268.4 115.1v.4M292.7 111.7v3.4h3.4v-3.4M292.7 111.7h3.4M292.7 111.7h-3v9.4h30.9v-9.4h-3M293.5 115.1v.4h1.8v-.4M293.8 115.1v.4"/>
<path d="M295 115.1v.4M296.1 111.7h18.1M314.2 111.7v3.4h3.4v-3.4M314.2 111.7h3.4M315 115.1v.4h1.8v-.4M315.3 115.1v.4M316.5 115.1v.4M332.2 100h21.5v13.8h-21.5zM332.2 104.3h1.8v5.2h-1.8M333.1 104.3v5.2M358.8 100h1v13.8h-1zM358.8 105.2h-.8v3.4h.8"/>
<path d="M358.8 101.1h-.8v.5h.8M358.8 112.2h-.8v.5h.8M100.2 128.3l-7.8 4.5M128.2 125.6v27.8M130.2 120.4l.7 .5M134.8 133.1l8.5 4.9 .4 1.1a2.71 2.71 0 0 0 1.6 1.5M136.8 120.6v11.3l-2 1.1v5.4l2-1.1M136.8 137.3v11.2l-8.6 4.9M136.8 120.6l-8.6 5M136.8 137.3l-.8-.5-1.2 .7M145.3 138.3l-.7-.5a.93 .93 0 0 0-.3 1.1 .93 .93 0 0 0 1 .5M145.3 131v21.5l19.5 11.3"/>
<path d="M145.3 131l19.5 11.2M153.9 126l1.5 .9-4.6 2.7-1.6-.9-3.9 2.3M153.9 126l3.9-2.2 19.4 11.2M153.9 126v1.8M172.8 138.4l1.8 1M175.2 137.4l.8-.3a1.27 1.27 0 0 1-1.1 1.9l-.2-.9zM176.1 136.6l.3-.3v.4zM176.1 136.5l.2 .1M177.2 135l-12.4 7.2M177.2 135v5.3M182.7 138.2v21.5l-12.4 7.2M182.7 138.2l-12.4 7.2"/>
<path d="M182.7 138.2l-.9-.5-12.4 7.1M164.8 142.2v21.6M165.6 144.5v16a1.44 1.44 0 0 1 1.9-1.1 1.71 1.71 0 0 1-.4 2.1l2.3-1.3M165.6 142.6l.3-.2-.3 .6zM165.6 144.5l.1 .1M165.6 158.3l1.8 1M165.6 149.8l3.8 2.2M166.2 142.6l.9-.4a1.27 1.27 0 0 1-1.1 1.9 1.04 1.04 0 0 1 .2-1.5zM167.1 141.7a1.79 1.79 0 0 1-1 3l-.5-.2M167.2 141.7l.2 .1M169.4 144.8v21.6l.9 .5M169.4 144.8l.9 .6"/>
<path d="M170.3 145.4v21.5M171.8 145.9l.5-.3a.79 .79 0 0 1 .1 1 .79 .79 0 0 1-.9 .4v-.6zM172.9 156l1.5 .9M173.2 152.3l3.1 1.8M175.2 154.9l.8-.3a1.27 1.27 0 0 1-1.1 1.9l-.2-.9zM175.2 149.2l.7-.6a2.73 2.73 0 0 1 3.9-.1 6.9 6.9 0 0 1-2.6 8 2.43 2.43 0 0 1-2.6 .9 2.43 2.43 0 0 1-1.8-1.9 7.8 7.8 0 0 1 2.4-6.3zM176.4 155.7v.2M176.4 148.2v6a1.39 1.39 0 0 0-1.9 1.1l-.2 .9 .2 .6M176.4 140.8v-2.6a1.44 1.44 0 0 1-1.9 1.2 1.77 1.77 0 0 1 .3-2.1l-7.7 4.4M176.4 155.7v.1M177.2 147.8v7.2M178.7 147.7a4.9 4.9 0 0 1-.2 5.5 5.7 5.7 0 0 1-5.1 3.7"/>
<path d="M180.8 158.3l.4-.3a.77 .77 0 0 1 .2 1 .77 .77 0 0 1-1 .3v-.5zM180.8 140.7l.4-.2a.83 .83 0 0 1 .3 1 .83 .83 0 0 1-.9 .5l-.2-.7zM165.6 162l.3 .2-.3 .2zM165.6 162.1h.1M166.2 160.1l.9-.3a1.27 1.27 0 0 1-1.1 1.9 1.07 1.07 0 0 1 .2-1.6zM169.4 161.1l-4.6 2.7M171.8 163.4l.5-.2a.81 .81 0 0 1 .2 .9 .81 .81 0 0 1-.9 .5l-.1-.6zM250.1 191.7h31v26.6h-31zM253.2 191.7a1.7 1.7 0 0 1 1.6-1.5 1.7 1.7 0 0 1 1.7 1.5M254 191.7a.9 .9 0 0 1 .8-.7 .9 .9 0 0 1 .9 .7M254.1 191.7a.73 .73 0 0 1 .7-.5 .73 .73 0 0 1 .8 .5M266 191.7a1.72 1.72 0 0 1 1.7-1.5 1.72 1.72 0 0 1 1.8 1.5"/>
<path d="M266.9 191.7a.88 .88 0 0 1 .8-.7 .88 .88 0 0 1 .9 .7M267.1 191.7a.71 .71 0 0 1 .6-.5 .71 .71 0 0 1 .7 .5M289.7 191.7h30.9v26.6h-30.9zM292.7 191.7a1.72 1.72 0 0 1 1.7-1.5 1.72 1.72 0 0 1 1.7 1.5M293.5 191.7a.9 .9 0 0 1 .9-.7 .9 .9 0 0 1 .9 .7M293.7 191.7a.71 .71 0 0 1 .7-.5 .71 .71 0 0 1 .7 .5M314.2 191.7a1.72 1.72 0 0 1 1.7-1.5 1.72 1.72 0 0 1 1.7 1.5M315 191.7a.9 .9 0 0 1 .9-.7 .9 .9 0 0 1 .9 .7M315.2 191.7a.73 .73 0 0 1 .7-.5 .73 .73 0 0 1 .7 .5M332.2 194.7h21.5v20.6h-21.5zM358.8 194.7h1v20.6h-1zM358.8 195.8h-.8v.5h.8"/>
<path d="M253.2 218.3a1.7 1.7 0 0 0 1.6 1.5 1.7 1.7 0 0 0 1.7-1.5M254 218.3a.9 .9 0 0 0 .8 .7 .9 .9 0 0 0 .9-.7M254.1 218.3a.73 .73 0 0 0 .7 .6 .73 .73 0 0 0 .8-.6M274.6 218.3a1.72 1.72 0 0 0 1.7 1.5 1.72 1.72 0 0 0 1.8-1.5M275.5 218.3a.88 .88 0 0 0 .8 .7 .88 .88 0 0 0 .9-.7M275.7 218.3a.71 .71 0 0 0 .6 .6 .71 .71 0 0 0 .7-.6M292.7 218.3a1.72 1.72 0 0 0 1.7 1.5 1.72 1.72 0 0 0 1.7-1.5M293.5 218.3a.9 .9 0 0 0 .9 .7 .9 .9 0 0 0 .9-.7M293.7 218.3a.71 .71 0 0 0 .7 .6 .71 .71 0 0 0 .7-.6M314.2 218.3a1.72 1.72 0 0 0 1.7 1.5 1.72 1.72 0 0 0 1.7-1.5M315 218.3a.9 .9 0 0 0 .9 .7 .9 .9 0 0 0 .9-.7M315.2 218.3a.73 .73 0 0 0 .7 .6 .73 .73 0 0 0 .7-.6"/>
<path d="M358.8 203.3h-.8v3.4h.8M358.8 213.7h-.8v.6h.8"/>
</g>
<text font-size="6.8" x="35" y="19.7">V-PIPE ROBOT - 3D PRINTABLE ENCLOSURE SPLIT DRAWING</text>
<text font-size="4.3" x="35" y="30">Six printed parts | A3 exploded arrangement | Units: mm | Scale: as shown</text>
<g font-size="3.9">
<text x="35" y="176.8">E-01 POWER TOP COVER 72x62x22 t=2.0</text>
<text x="119.4" y="176.8">QTY 1</text>
<text x="35" y="186.8">E-02 POWER BASE 72x62 t=2.4</text>
<text x="110.6" y="186.8">QTY 1</text>
<text x="35" y="196.8">E-03 CONTROL TOP COVER 72x62x22 t=2.0</text>
<text x="121.8" y="196.8">QTY 1</text>
<text x="35" y="206.8">E-04 CONTROL BASE 72x62 t=2.4</text>
<text x="113" y="206.8">QTY 1</text>
<text x="35" y="216.8">E-05 CAMERA BODY 50x48x32 t=2.0</text>
<text x="116.2" y="216.8">QTY 1</text>
<text x="35" y="226.8">E-06 CAMERA BEZEL 48x32x2.4 / D19.5</text>
<text x="116.7" y="226.8">QTY 1</text>
</g>
<g font-size="3.7">
<text x="35" y="242.6">FASTENERS: 8x M3x10 LOW BUTTON + inserts; 4x M2.5x8 + inserts</text>
<text x="35" y="252.6">PRINT: PETG / FDM, 0.20 layer, 5 walls, 30-40% infill; covers roof-down</text>
<text x="35" y="262.6">LOCATING TABS: bays 0.30 clearance; camera 0.50. See E-01 to E-06 sheets.</text>
<text x="35" y="274.6">PROTOTYPE - VERIFY INSERT PILOTS ON A COUPON. DETAILS ON SHEETS 2-7.</text>
</g>
</svg>
